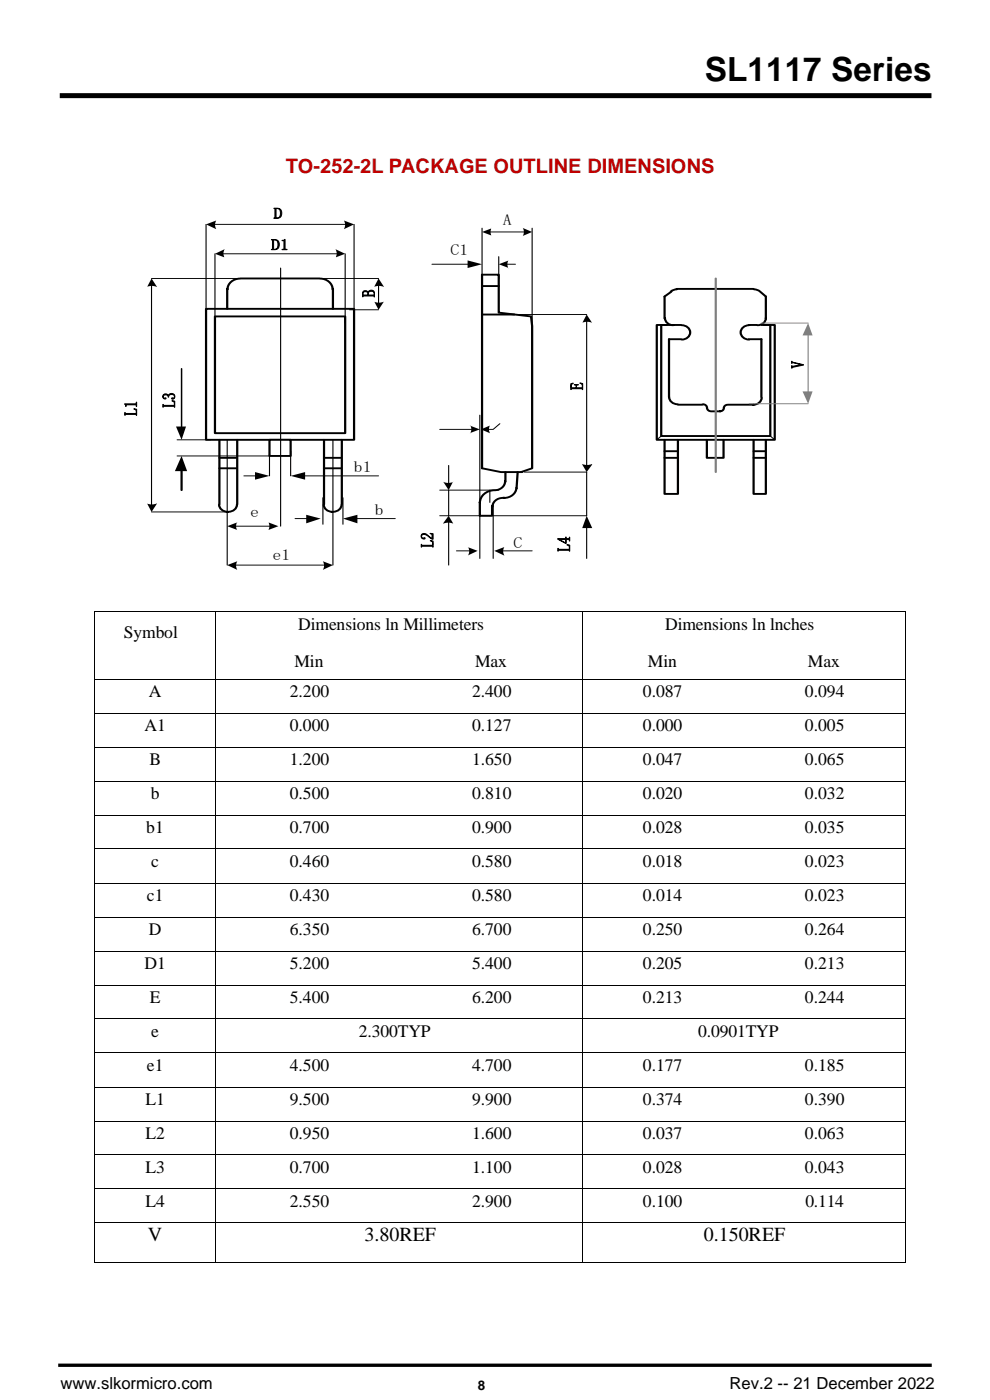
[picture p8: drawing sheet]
<svg xmlns="http://www.w3.org/2000/svg" width="210mm" height="297mm" viewBox="0 0 210 297" stroke-linecap="round" stroke-linejoin="round" font-family="sans-serif">
<path d="M43.7 65.5h31.4v27.8h-31.4z" fill="none" stroke="#000" stroke-width=".44"/>
<path d="M45.6 67.1h27.6v24.8h-27.6z" fill-rule="evenodd" fill="#fff"/>
<g fill="none" stroke="#000" stroke-width=".44">
<path d="M102.3 58.3h3.5v8l6.8 .8 .3 2v30.2l-2.4 .9M45.6 67.1h27.6v24.8h-27.6zM48.2 65.5v-4.2l.1 .1a2.6 2.6 0 0 1 2.7-2.3h16.8a2.6 2.6 0 0 1 2.8 2.3v-.1v4.2M102.3 60.7h3.5M102.3 66.7h6.8M141 62.9l1.6-1.3 1-.3h16.3l1 .3 1.6 1.3v4.6a1.61 1.61 0 0 1-1.9 1.4h-1.7a1.54 1.54 0 0 0-1.6 1.1 1.54 1.54 0 0 0 .7 1.8l.9 .2h2.6v12.2a1.5 1.5 0 0 1-1.7 1.7h-5.4a.87 .87 0 0 0-.9 .9l-.7 .5h-1.9a.93 .93 0 0 1-1-1.1 .69 .69 0 0 0-.9-.3l-5.3-.1a1.67 1.67 0 0 1-1.7-1.6l-.1-12.2h2.6a1.52 1.52 0 0 0 1.9-1.5 1.52 1.52 0 0 0-1.8-1.5h-1.8a1.67 1.67 0 0 1-1.7-1.5zM141.5 68.9h-2.2v24.4h25.1v-24.4h-2.4M142.9 68.9h-2.6v23.6h23.1v-23.6h-1.9M141 93.3v11.5h2.8v-11.5M141 95.7h2.6M141 97.1h2.6M150 93.3v3.8h3.5v-3.8"/>
<path d="M159.9 93.3v11.5h2.6v-11.5M159.9 95.7h2.3M159.9 97.1h2.6M109.8 100.2l-.2 3.3a2.47 2.47 0 0 1-2.7 2.1h.1a2.25 2.25 0 0 0-2.5 1.9l-.1-.1v2"/>
</g>
<path d="M140.3 92.5l-.7 .6M163.4 92.5l.7 .6" fill="none" stroke="#000" stroke-width=".22"/>
<path d="M151.8 59.1v41.1" fill="none" stroke="#7f7f7f" stroke-width=".44"/>
<path d="M161.5 68.5h9.9M171.4 71v12.2M158.9 85.7h12.5" fill="none" stroke="#7f7f7f" stroke-width=".22"/>
<g fill="#7f7f7f">
<path d="M171.4 68.5l1 2.7h-2.1z"/>
<path d="M170.3 83h2.1l-1 2.7z"/>
</g>
<path d="M46.5 93.3v13.7a1.48 1.48 0 0 0 1.8 1.6h-.1a1.93 1.93 0 0 0 2.1-1.6v-13.7M46.5 97.1h3.6M46.5 99.3h3.6M68.7 93.3v13.7a1.48 1.48 0 0 0 1.8 1.6h-.1a1.93 1.93 0 0 0 2.1-1.6v-13.7M68.7 97.1h3.6M68.7 99.3h3.6" fill="none" stroke="#000" stroke-width=".44"/>
<path d="M57.2 93.3h4.5v3.4h-4.5z" fill-rule="evenodd" fill="#fff"/>
<path d="M102.3 58.3v41l4 .9h4.5M38.5 99.8v4.2M57.2 93.3h4.5v3.4h-4.5zM107.2 100.2v1.9a2.09 2.09 0 0 1-2.3 1.9 2.96 2.96 0 0 0-3.1 2.7v2.7h2.4" fill="none" stroke="#000" stroke-width=".44"/>
<g fill="none" stroke="#000" stroke-width=".22">
<path d="M32.1 59.1h20.6M43.7 47.6v19.1M45.4 47.6h28.1M45.6 53.8v13.7M47.3 53.8h24.3M59.5 56.9v54.7M67.8 59.1h12.5M73.2 53.8v14.7M75.1 47.6v19.1M91.6 56.1h7.8M102.3 48.4v10.7M103.9 49.2h7.6"/>
<path d="M105.8 54.4v4.7M107.5 56.1h1.8M112.9 48.4v21.3M32.1 60.5v46.7M74.2 65.7h6.1M80.3 60.5v4M106.7 66.7h17.8M124.5 68.1v30.8M37.6 93.3h7.1M37.6 96.7h19.6M48.2 93.3v26.6M57.2 96.3v4.7"/>
<path d="M61.7 95.7v5.3M70.6 93.3v26.6M93.3 91.1h6.8M95.2 98.7v4.1M101.8 88.1v30.4M106 89.9l-1.4 1.2h-1.2M32.1 108.6h16.1M49.9 111.6h7.5M49.9 119.9h19.1M51.7 101h2.6M62.6 110h2.6M64.5 101h15.8"/>
<path d="M68.5 105.6v5.6M72.8 105.6v5.6M75.6 110h8.2M93.3 104h12.5M95.2 104v5.4M95.2 110.6v9.3M96.8 116.9h3.1M103.9 104v2.6M104.6 107v11.5M106.5 116.9h6.4M111.2 100.2h13.3v9.2h-31.2M124.5 111.8v6.7"/>
</g>
<g fill="#000">
<path d="M99.2 55.3l3.1 .8-3.1 .8zM38.5 96.7l1.2 3.3h-2.6zM37.3 90.5h2.2l-1 2.8zM54.1 100.2l3.1 .8-3.1 .8zM61.7 101l3-.8v1.6zM65 109.2l3 .8-3 1zM72.8 110l3-.8v1.8zM124.5 109.4l1.1 2.6h-2.1z"/>
<path d="M32.1 59.1l1.2 1.8-.9-.2-1.2 .2z" fill-rule="evenodd"/>
<path d="M43.7 47.6l2.1-.8-.2 1.1 .3 .7z" fill-rule="evenodd"/>
<path d="M45.6 53.8l2.1-1-.3 .8 .1 .7 .2 .3z" fill-rule="evenodd"/>
<path d="M71.1 52.8l2.1 1-2.1 .8 .2-.3 .1-.7z" fill-rule="evenodd"/>
<path d="M73 46.8l2.1 .8-2.1 1 .2-.7z" fill-rule="evenodd"/>
<path d="M80.3 59.1l1.2 1.8-.9-.2-1.2 .2z" fill-rule="evenodd"/>
<path d="M102.3 49.2l2.1-.8-.1-.1-.2 1.1 .2 .7 .1-.1z" fill-rule="evenodd"/>
<path d="M105.8 56.1l2.1-.8-.3 .6 .3 1z" fill-rule="evenodd"/>
<path d="M110.9 48.3l2 .9-2 .9 .2-.7z" fill-rule="evenodd"/>
<path d="M79.4 63.9l.8 .3 .8-.1 .5-.2-1.2 1.8z" fill-rule="evenodd"/>
<path d="M124.5 66.7l1.1 1.8-.8-.2h-.9l-.4 .2z" fill-rule="evenodd"/>
<path d="M99.7 90.2v.1l2.1 .8-2.1 .8 .3-1z" fill-rule="evenodd"/>
<path d="M102 91.1l2-.9-.3 .7 .3 1z" fill-rule="evenodd"/>
<path d="M31.2 106.8l1.2 .2 .9-.2-1.2 1.8z" fill-rule="evenodd"/>
<path d="M48.2 111.6l2.1-.9-.2 .7 .2 1.1z" fill-rule="evenodd"/>
<path d="M48.2 119.9l2.1-.8-.2 .7 .2 1.1z" fill-rule="evenodd"/>
<path d="M56.9 110.7l2.2 .9-2.2 .9 .2-1.1z" fill-rule="evenodd"/>
<path d="M68.5 119.1l2.1 .8-2.1 1 .2-.7z" fill-rule="evenodd"/>
<path d="M94 102.2l.5 .2h.8l.8-.2-.9 1.8z" fill-rule="evenodd"/>
<path d="M95.2 109.4l.9 1.7-.8-.2-1.2 .2z" fill-rule="evenodd"/>
<path d="M99.2 116.1l2.1 .8-2.1 1 .2-.4 .1-.7z" fill-rule="evenodd"/>
<path d="M104.9 116.9l2.1-.8-.3 .7 .3 1.1z" fill-rule="evenodd"/>
<path d="M123.5 98.4l.8 .2 1.3-.1-1.1 1.7z" fill-rule="evenodd"/>
<path d="M19.9 129.6h.2v.1h-.2z" fill-rule="evenodd"/>
<path d="M19.9 129.6h.2v.1h-.2z" fill-rule="evenodd"/>
<path d="M45.7 129.6h.2v.1h-.2z" fill-rule="evenodd"/>
<path d="M123.6 129.6h.1v.1h-.1z" fill-rule="evenodd"/>
<path d="M191.9 129.6h.2v.1h-.2z" fill-rule="evenodd"/>
<path d="M191.9 129.6h.2v.1h-.2z" fill-rule="evenodd"/>
<path d="M19.9 144h.2v.2h-.2z" fill-rule="evenodd"/>
<path d="M19.9 151.2h.2v.2h-.2z" fill-rule="evenodd"/>
<path d="M19.9 158.4h.2v.2h-.2z" fill-rule="evenodd"/>
<path d="M45.7 144h.2v.2h-.2z" fill-rule="evenodd"/>
<path d="M45.7 151.2h.2v.2h-.2z" fill-rule="evenodd"/>
<path d="M45.7 158.4h.2v.2h-.2z" fill-rule="evenodd"/>
<path d="M73.4 144h.2v.2h-.2z" fill-rule="evenodd"/>
<path d="M73.4 151.2h.2v.2h-.2z" fill-rule="evenodd"/>
<path d="M73.4 158.4h.2v.2h-.2z" fill-rule="evenodd"/>
<path d="M96.7 144h.2v.2h-.2z" fill-rule="evenodd"/>
<path d="M96.7 151.2h.2v.2h-.2z" fill-rule="evenodd"/>
<path d="M96.7 158.4h.2v.2h-.2z" fill-rule="evenodd"/>
<path d="M123.6 144h.1v.2h-.1z" fill-rule="evenodd"/>
<path d="M123.6 151.2h.1v.2h-.1z" fill-rule="evenodd"/>
<path d="M123.6 158.4h.1v.2h-.1z" fill-rule="evenodd"/>
<path d="M146.9 144h.1v.2h-.1z" fill-rule="evenodd"/>
<path d="M146.9 151.2h.1v.2h-.1z" fill-rule="evenodd"/>
<path d="M146.9 158.4h.1v.2h-.1z" fill-rule="evenodd"/>
<path d="M191.9 144h.2v.2h-.2z" fill-rule="evenodd"/>
<path d="M191.9 151.2h.2v.2h-.2z" fill-rule="evenodd"/>
<path d="M191.9 158.4h.2v.2h-.2z" fill-rule="evenodd"/>
<path d="M19.9 165.6h.2v.2h-.2z" fill-rule="evenodd"/>
<path d="M19.9 172.8h.2v.2h-.2z" fill-rule="evenodd"/>
<path d="M45.7 165.6h.2v.2h-.2z" fill-rule="evenodd"/>
<path d="M45.7 172.8h.2v.2h-.2z" fill-rule="evenodd"/>
<path d="M73.4 165.6h.2v.2h-.2z" fill-rule="evenodd"/>
<path d="M73.4 172.8h.2v.2h-.2z" fill-rule="evenodd"/>
<path d="M96.7 165.6h.2v.2h-.2z" fill-rule="evenodd"/>
<path d="M96.7 172.8h.2v.2h-.2z" fill-rule="evenodd"/>
<path d="M123.6 165.6h.1v.2h-.1z" fill-rule="evenodd"/>
<path d="M123.6 172.8h.1v.2h-.1z" fill-rule="evenodd"/>
<path d="M146.9 165.6h.1v.2h-.1z" fill-rule="evenodd"/>
<path d="M146.9 172.8h.1v.2h-.1z" fill-rule="evenodd"/>
<path d="M191.9 165.6h.2v.2h-.2z" fill-rule="evenodd"/>
<path d="M191.9 172.8h.2v.2h-.2z" fill-rule="evenodd"/>
<path d="M19.9 180h.2v.2h-.2z" fill-rule="evenodd"/>
<path d="M19.9 187.3h.2v.2h-.2z" fill-rule="evenodd"/>
<path d="M19.9 194.5h.2v.2h-.2z" fill-rule="evenodd"/>
<path d="M45.7 180h.2v.2h-.2z" fill-rule="evenodd"/>
<path d="M45.7 187.3h.2v.2h-.2z" fill-rule="evenodd"/>
<path d="M45.7 194.5h.2v.2h-.2z" fill-rule="evenodd"/>
<path d="M73.4 180h.2v.2h-.2z" fill-rule="evenodd"/>
<path d="M73.4 187.3h.2v.2h-.2z" fill-rule="evenodd"/>
<path d="M73.4 194.5h.2v.2h-.2z" fill-rule="evenodd"/>
<path d="M96.7 180h.2v.2h-.2z" fill-rule="evenodd"/>
<path d="M96.7 187.3h.2v.2h-.2z" fill-rule="evenodd"/>
<path d="M96.7 194.5h.2v.2h-.2z" fill-rule="evenodd"/>
<path d="M123.6 180h.1v.2h-.1z" fill-rule="evenodd"/>
<path d="M123.6 187.3h.1v.2h-.1z" fill-rule="evenodd"/>
<path d="M123.6 194.5h.1v.2h-.1z" fill-rule="evenodd"/>
<path d="M146.9 180h.1v.2h-.1z" fill-rule="evenodd"/>
<path d="M146.9 187.3h.1v.2h-.1z" fill-rule="evenodd"/>
<path d="M146.9 194.5h.1v.2h-.1z" fill-rule="evenodd"/>
<path d="M191.9 180h.2v.2h-.2z" fill-rule="evenodd"/>
<path d="M191.9 187.3h.2v.2h-.2z" fill-rule="evenodd"/>
<path d="M191.9 194.5h.2v.2h-.2z" fill-rule="evenodd"/>
<path d="M19.9 201.7h.2v.2h-.2z" fill-rule="evenodd"/>
<path d="M19.9 208.9h.2v.2h-.2z" fill-rule="evenodd"/>
<path d="M19.9 216.1h.2v.2h-.2z" fill-rule="evenodd"/>
<path d="M45.7 201.7h.2v.2h-.2z" fill-rule="evenodd"/>
<path d="M45.7 208.9h.2v.2h-.2z" fill-rule="evenodd"/>
<path d="M45.7 216.1h.2v.2h-.2z" fill-rule="evenodd"/>
<path d="M73.4 201.7h.2v.2h-.2z" fill-rule="evenodd"/>
<path d="M73.4 208.9h.2v.2h-.2z" fill-rule="evenodd"/>
<path d="M73.4 216.1h.2v.2h-.2z" fill-rule="evenodd"/>
<path d="M96.7 201.7h.2v.2h-.2z" fill-rule="evenodd"/>
<path d="M96.7 208.9h.2v.2h-.2z" fill-rule="evenodd"/>
<path d="M96.7 216.1h.2v.2h-.2z" fill-rule="evenodd"/>
<path d="M123.6 201.7h.1v.2h-.1z" fill-rule="evenodd"/>
<path d="M123.6 208.9h.1v.2h-.1z" fill-rule="evenodd"/>
<path d="M123.6 216.1h.1v.2h-.1z" fill-rule="evenodd"/>
<path d="M146.9 201.7h.1v.2h-.1z" fill-rule="evenodd"/>
<path d="M146.9 208.9h.1v.2h-.1z" fill-rule="evenodd"/>
<path d="M146.9 216.1h.1v.2h-.1z" fill-rule="evenodd"/>
<path d="M191.9 201.7h.2v.2h-.2z" fill-rule="evenodd"/>
<path d="M191.9 208.9h.2v.2h-.2z" fill-rule="evenodd"/>
<path d="M191.9 216.1h.2v.2h-.2z" fill-rule="evenodd"/>
<path d="M19.9 223.3h.2v.2h-.2z" fill-rule="evenodd"/>
<path d="M19.9 230.5h.2v.2h-.2z" fill-rule="evenodd"/>
<path d="M19.9 237.7h.2v.2h-.2z" fill-rule="evenodd"/>
<path d="M45.7 223.3h.2v.2h-.2z" fill-rule="evenodd"/>
<path d="M45.7 230.5h.2v.2h-.2z" fill-rule="evenodd"/>
<path d="M45.7 237.7h.2v.2h-.2z" fill-rule="evenodd"/>
<path d="M73.4 223.3h.2v.2h-.2z" fill-rule="evenodd"/>
<path d="M73.4 230.5h.2v.2h-.2z" fill-rule="evenodd"/>
<path d="M73.4 237.7h.2v.2h-.2z" fill-rule="evenodd"/>
<path d="M96.7 223.3h.2v.2h-.2z" fill-rule="evenodd"/>
<path d="M96.7 230.5h.2v.2h-.2z" fill-rule="evenodd"/>
<path d="M96.7 237.7h.2v.2h-.2z" fill-rule="evenodd"/>
<path d="M123.6 223.3h.1v.2h-.1z" fill-rule="evenodd"/>
<path d="M123.6 230.5h.1v.2h-.1z" fill-rule="evenodd"/>
<path d="M123.6 237.7h.1v.2h-.1z" fill-rule="evenodd"/>
<path d="M146.9 223.3h.1v.2h-.1z" fill-rule="evenodd"/>
<path d="M146.9 230.5h.1v.2h-.1z" fill-rule="evenodd"/>
<path d="M146.9 237.7h.1v.2h-.1z" fill-rule="evenodd"/>
<path d="M191.9 223.3h.2v.2h-.2z" fill-rule="evenodd"/>
<path d="M191.9 230.5h.2v.2h-.2z" fill-rule="evenodd"/>
<path d="M191.9 237.7h.2v.2h-.2z" fill-rule="evenodd"/>
<path d="M19.9 244.9h.2v.2h-.2z" fill-rule="evenodd"/>
<path d="M19.9 252.1h.2v.2h-.2z" fill-rule="evenodd"/>
<path d="M19.9 259.3h.2v.2h-.2z" fill-rule="evenodd"/>
<path d="M45.7 244.9h.2v.2h-.2z" fill-rule="evenodd"/>
<path d="M45.7 252.1h.2v.2h-.2z" fill-rule="evenodd"/>
<path d="M45.7 259.3h.2v.2h-.2z" fill-rule="evenodd"/>
<path d="M73.4 244.9h.2v.2h-.2z" fill-rule="evenodd"/>
<path d="M73.4 252.1h.2v.2h-.2z" fill-rule="evenodd"/>
<path d="M73.4 259.3h.2v.2h-.2z" fill-rule="evenodd"/>
<path d="M96.7 244.9h.2v.2h-.2z" fill-rule="evenodd"/>
<path d="M96.7 252.1h.2v.2h-.2z" fill-rule="evenodd"/>
<path d="M96.7 259.3h.2v.2h-.2z" fill-rule="evenodd"/>
<path d="M123.6 244.9h.1v.2h-.1z" fill-rule="evenodd"/>
<path d="M123.6 252.1h.1v.2h-.1z" fill-rule="evenodd"/>
<path d="M123.6 259.3h.1v.2h-.1z" fill-rule="evenodd"/>
<path d="M146.9 244.9h.1v.2h-.1z" fill-rule="evenodd"/>
<path d="M146.9 252.1h.1v.2h-.1z" fill-rule="evenodd"/>
<path d="M146.9 259.3h.1v.2h-.1z" fill-rule="evenodd"/>
<path d="M191.9 244.9h.2v.2h-.2z" fill-rule="evenodd"/>
<path d="M191.9 252.1h.2v.2h-.2z" fill-rule="evenodd"/>
<path d="M191.9 259.3h.2v.2h-.2z" fill-rule="evenodd"/>
<path d="M19.9 267.7h.2v.1h-.2z" fill-rule="evenodd"/>
<path d="M19.9 267.7h.2v.1h-.2z" fill-rule="evenodd"/>
<path d="M45.7 267.7h.2v.1h-.2z" fill-rule="evenodd"/>
<path d="M73.1 267.7h.2v.1h-.2z" fill-rule="evenodd"/>
<path d="M96.5 267.7h.2v.1h-.2z" fill-rule="evenodd"/>
<path d="M123.6 267.7h.1v.1h-.1z" fill-rule="evenodd"/>
<path d="M146.6 267.7h.2v.1h-.2z" fill-rule="evenodd"/>
<path d="M191.9 267.7h.2v.1h-.2z" fill-rule="evenodd"/>
<path d="M191.9 267.7h.2v.1h-.2z" fill-rule="evenodd"/>
</g>
<path d="M38.5 78.2v12.5" fill="none" stroke="#000" stroke-width=".29"/>
<g fill="none" stroke="#000" stroke-width=".21">
<path d="M20 129.7v14.3M20.1 129.6h25.6M45.8 129.7v14.3M45.9 129.6h77.7M123.6 129.7v14.3M123.7 129.6h68.2M192 129.7v14.3M20 144.2v7M20 151.4v7M20 158.6v7M20.1 144.1h25.6M20.1 151.3h25.6"/>
<path d="M20.1 158.5h25.6M45.8 144.2v7M45.8 151.4v7M45.8 158.6v7M45.9 144.1h27.5M45.9 151.3h27.5M45.9 158.5h27.5M73.6 144.1h23.1M73.6 151.3h23.1M73.6 158.5h23.1M96.9 144.1h26.7M96.9 151.3h26.7"/>
<path d="M96.9 158.5h26.7M123.6 144.2v7M123.6 151.4v7M123.6 158.6v7M123.7 144.1h23.2M123.7 151.3h23.2M123.7 158.5h23.2M147 144.1h44.9M147 151.3h44.9M147 158.5h44.9M192 144.2v7M192 151.4v7"/>
<path d="M192 158.6v7M20 165.8v7M20 173v7M20.1 165.7h25.6M20.1 172.9h25.6M45.8 165.8v7M45.8 173v7M45.9 165.7h27.5M45.9 172.9h27.5M73.6 165.7h23.1M73.6 172.9h23.1M96.9 165.7h26.7"/>
<path d="M96.9 172.9h26.7M123.6 165.8v7M123.6 173v7M123.7 165.7h23.2M123.7 172.9h23.2M147 165.7h44.9M147 172.9h44.9M192 165.8v7M192 173v7M20 180.2v7.1M20 187.5v7M20 194.7v7"/>
<path d="M20.1 180.1h25.6M20.1 187.4h25.6M20.1 194.6h25.6M45.8 180.2v7.1M45.8 187.5v7M45.8 194.7v7M45.9 180.1h27.5M45.9 187.4h27.5M45.9 194.6h27.5M73.6 180.1h23.1M73.6 187.4h23.1M73.6 194.6h23.1"/>
<path d="M96.9 180.1h26.7M96.9 187.4h26.7M96.9 194.6h26.7M123.6 180.2v7.1M123.6 187.5v7M123.6 194.7v7M123.7 180.1h23.2M123.7 187.4h23.2M123.7 194.6h23.2M147 180.1h44.9M147 187.4h44.9M147 194.6h44.9"/>
<path d="M192 180.2v7.1M192 187.5v7M192 194.7v7M20 201.9v7M20 209.1v7M20 216.3v7M20.1 201.8h25.6M20.1 209h25.6M20.1 216.2h25.6M45.8 201.9v7M45.8 209.1v7M45.8 216.3v7"/>
<path d="M45.9 201.8h27.5M45.9 209h27.5M45.9 216.2h27.5M73.6 201.8h23.1M73.6 209h23.1M73.6 216.2h23.1M96.9 201.8h26.7M96.9 209h26.7M96.9 216.2h26.7M123.6 201.9v7M123.6 209.1v7M123.6 216.3v7"/>
<path d="M123.7 201.8h23.2M123.7 209h23.2M123.7 216.2h23.2M147 201.8h44.9M147 209h44.9M147 216.2h44.9M192 201.9v7M192 209.1v7M192 216.3v7M20 223.5v7M20 230.7v7M20 237.9v7"/>
<path d="M20.1 223.4h25.6M20.1 230.6h25.6M20.1 237.8h25.6M45.8 223.5v7M45.8 230.7v7M45.8 237.9v7M45.9 223.4h27.5M45.9 230.6h27.5M45.9 237.8h27.5M73.6 223.4h23.1M73.6 230.6h23.1M73.6 237.8h23.1"/>
<path d="M96.9 223.4h26.7M96.9 230.6h26.7M96.9 237.8h26.7M123.6 223.5v7M123.6 230.7v7M123.6 237.9v7M123.7 223.4h23.2M123.7 230.6h23.2M123.7 237.8h23.2M147 223.4h44.9M147 230.6h44.9M147 237.8h44.9"/>
<path d="M192 223.5v7M192 230.7v7M192 237.9v7M20 245.1v7M20 252.3v7M20 259.5v8.2M20.1 245h25.6M20.1 252.2h25.6M20.1 259.4h25.6M45.8 245.1v7M45.8 252.3v7M45.8 259.5v8.2"/>
<path d="M45.9 245h27.5M45.9 252.2h27.5M45.9 259.4h27.5M73.6 245h23.1M73.6 252.2h23.1M73.6 259.4h23.1M96.9 245h26.7M96.9 252.2h26.7M96.9 259.4h26.7M123.6 245.1v7M123.6 252.3v7M123.6 259.5v8.2"/>
<path d="M123.7 245h23.2M123.7 252.2h23.2M123.7 259.4h23.2M147 245h44.9M147 252.2h44.9M147 259.4h44.9M192 245.1v7M192 252.3v7M192 259.5v8.2M20.1 267.7h25.6M45.9 267.7h77.7M123.7 267.7h68.2"/>
</g>
<path d="M12.3 289.6h185.4" fill="none" stroke="#000" stroke-width=".71" stroke-linecap="butt"/>
<path d="M12.7 20.3h184.9" fill="none" stroke="#000" stroke-width="1.1" stroke-linecap="butt"/>
<text font-size="7.1" x="149.5" y="17.1">SL1117 Series</text>
<text font-size="4.2" fill="#c00000" x="60.7" y="36.8">TO-252-2L PACKAGE OUTLINE DIMENSIONS</text>
<g font-size="4.2">
<text x="31.4" y="263.3">V</text>
<text x="77.3" y="263.3">3.80REF</text>
<text x="149.3" y="263.3">0.150REF</text>
</g>
<g font-size="3.8">
<text x="79.5" y="63.1" transform="rotate(-90 79.5 63.1)">B</text>
<text x="123.7" y="82.7" transform="rotate(-90 123.7 82.7)">E</text>
<text x="170.5" y="78.2" transform="rotate(-90 170.5 78.2)">V</text>
<text x="29.1" y="88.2" transform="rotate(-90 29.1 88.2)">L1</text>
<text x="37.1" y="86.5" transform="rotate(-90 37.1 86.5)">L3</text>
<text x="91.9" y="116.2" transform="rotate(-90 91.9 116.2)">L2</text>
<text x="120.9" y="117" transform="rotate(-90 120.9 117)">L4</text>
</g>
<g font-size="3.7">
<text x="26.3" y="135.3">Symbol</text>
<text x="63.3" y="133.6">Dimensions ln Millimeters</text>
<text x="141.1" y="133.6">Dimensions ln lnches</text>
<text x="62.4" y="141.5">Min</text>
<text x="100.8" y="141.5">Max</text>
<text x="137.4" y="141.5">Min</text>
<text x="171.4" y="141.5">Max</text>
<text x="31.6" y="148">A</text>
<text x="61.5" y="148">2.200</text>
<text x="100.1" y="148">2.400</text>
<text x="136.4" y="148">0.087</text>
<text x="170.8" y="148">0.094</text>
<text x="30.7" y="155.2">A1</text>
<text x="61.5" y="155.2">0.000</text>
<text x="100.1" y="155.2">0.127</text>
<text x="136.4" y="155.2">0.000</text>
<text x="170.8" y="155.2">0.005</text>
<text x="31.7" y="162.4">B</text>
<text x="61.5" y="162.4">1.200</text>
<text x="100.1" y="162.4">1.650</text>
<text x="136.4" y="162.4">0.047</text>
<text x="170.8" y="162.4">0.065</text>
<text x="32" y="169.6">b</text>
<text x="61.5" y="169.6">0.500</text>
<text x="100.1" y="169.6">0.810</text>
<text x="136.4" y="169.6">0.020</text>
<text x="170.8" y="169.6">0.032</text>
<text x="31" y="176.8">b1</text>
<text x="61.5" y="176.8">0.700</text>
<text x="100.1" y="176.8">0.900</text>
<text x="136.4" y="176.8">0.028</text>
<text x="170.8" y="176.8">0.035</text>
<text x="32.1" y="184">c</text>
<text x="61.5" y="184">0.460</text>
<text x="100.1" y="184">0.580</text>
<text x="136.4" y="184">0.018</text>
<text x="170.8" y="184">0.023</text>
<text x="31.2" y="191.2">c1</text>
<text x="61.5" y="191.2">0.430</text>
<text x="100.1" y="191.2">0.580</text>
<text x="136.4" y="191.2">0.014</text>
<text x="170.8" y="191.2">0.023</text>
<text x="31.6" y="198.4">D</text>
<text x="61.5" y="198.4">6.350</text>
<text x="100.1" y="198.4">6.700</text>
<text x="136.4" y="198.4">0.250</text>
<text x="170.8" y="198.4">0.264</text>
<text x="30.7" y="205.6">D1</text>
<text x="61.5" y="205.6">5.200</text>
<text x="100.1" y="205.6">5.400</text>
<text x="136.4" y="205.6">0.205</text>
<text x="170.8" y="205.6">0.213</text>
<text x="31.8" y="212.8">E</text>
<text x="61.5" y="212.8">5.400</text>
<text x="100.1" y="212.8">6.200</text>
<text x="136.4" y="212.8">0.213</text>
<text x="170.8" y="212.8">0.244</text>
<text x="32.1" y="220">e</text>
<text x="76.1" y="220">2.300TYP</text>
<text x="148.1" y="220">0.0901TYP</text>
<text x="31.2" y="227.3">e1</text>
<text x="61.5" y="227.3">4.500</text>
<text x="100.1" y="227.3">4.700</text>
<text x="136.4" y="227.3">0.177</text>
<text x="170.8" y="227.3">0.185</text>
<text x="30.9" y="234.5">L1</text>
<text x="61.5" y="234.5">9.500</text>
<text x="100.1" y="234.5">9.900</text>
<text x="136.4" y="234.5">0.374</text>
<text x="170.8" y="234.5">0.390</text>
<text x="30.9" y="241.7">L2</text>
<text x="61.5" y="241.7">0.950</text>
<text x="100.1" y="241.7">1.600</text>
<text x="136.4" y="241.7">0.037</text>
<text x="170.8" y="241.7">0.063</text>
<text x="30.9" y="248.9">L3</text>
<text x="61.5" y="248.9">0.700</text>
<text x="100.1" y="248.9">1.100</text>
<text x="136.4" y="248.9">0.028</text>
<text x="170.8" y="248.9">0.043</text>
<text x="30.9" y="256.1">L4</text>
<text x="61.5" y="256.1">2.550</text>
<text x="100.1" y="256.1">2.900</text>
<text x="136.4" y="256.1">0.100</text>
<text x="170.9" y="256.1">0.114</text>
</g>
<g font-size="3.5">
<text x="12.8" y="294.6">www.slkormicro.com</text>
<text x="154.8" y="294.7">Rev.2 -- 21 December 2022</text>
</g>
<g font-size="3.2">
<text x="58" y="46.4">D</text>
<text x="106.7" y="47.7">A</text>
<text x="57.5" y="53">D1</text>
<text x="95.6" y="54.2">C1</text>
<text x="75.1" y="100.2">b1</text>
<text x="53.1" y="109.7">e</text>
<text x="79.5" y="109.3">b</text>
<text x="57.8" y="118.9">e1</text>
<text x="109" y="116.2">C</text>
</g>
<text font-size="2.8" x="101.4" y="294.9">8</text>
</svg>
